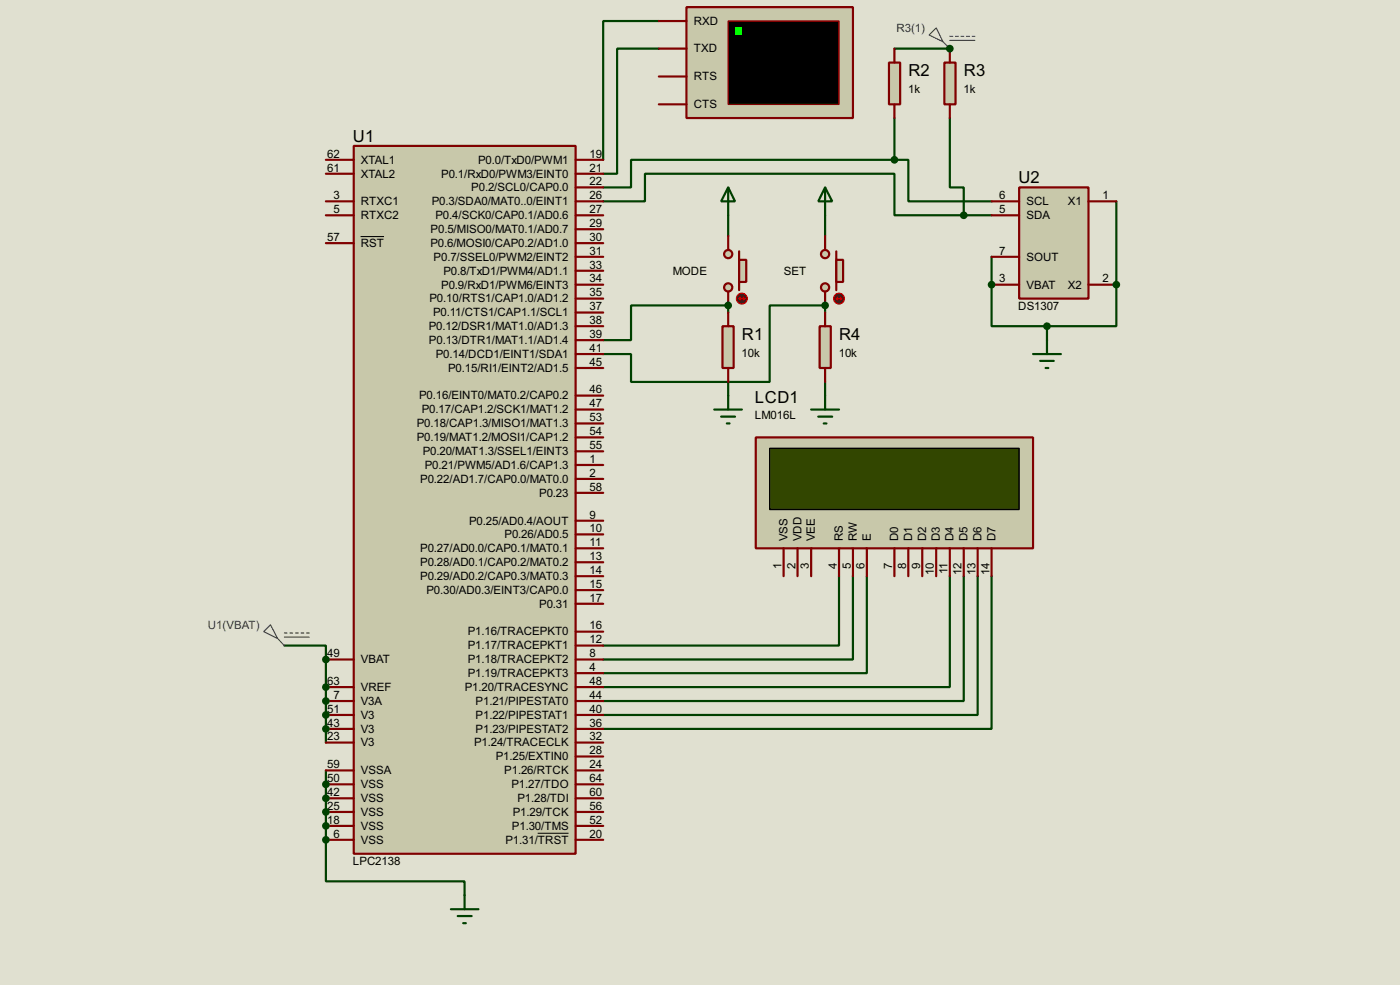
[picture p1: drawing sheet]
<svg xmlns="http://www.w3.org/2000/svg" width="256mm" height="180mm" viewBox="0 0 256 180" stroke-linecap="round" stroke-linejoin="round" font-family="sans-serif">
<path d="M0 0h256.5v180.3h-256.5z" fill="#e0e0d0"/>
<path d="M59.7 153.7v7.6h25.4v2.6" fill="none" stroke="#004000" stroke-width=".4"/>
<circle cx="59.7" cy="153.7" r=".2" fill="#004000"/>
<path d="M59.7 151.2v2.5" fill="none" stroke="#004000" stroke-width=".4"/>
<circle cx="59.7" cy="151.2" r=".2" fill="#004000"/>
<path d="M59.7 148.6v2.6" fill="none" stroke="#004000" stroke-width=".4"/>
<circle cx="59.7" cy="148.6" r=".2" fill="#004000"/>
<path d="M59.7 146.1v2.5" fill="none" stroke="#004000" stroke-width=".4"/>
<circle cx="59.7" cy="146.1" r=".2" fill="#004000"/>
<path d="M59.7 143.6v2.5" fill="none" stroke="#004000" stroke-width=".4"/>
<circle cx="59.7" cy="143.6" r=".2" fill="#004000"/>
<path d="M52.1 118.2h7.6v2.5M59.7 141v2.6" fill="none" stroke="#004000" stroke-width=".4"/>
<circle cx="59.7" cy="120.7" r=".2" fill="#004000"/>
<path d="M59.7 120.7v5.1" fill="none" stroke="#004000" stroke-width=".4"/>
<circle cx="59.7" cy="125.8" r=".2" fill="#004000"/>
<path d="M59.7 125.8v2.5" fill="none" stroke="#004000" stroke-width=".4"/>
<circle cx="59.7" cy="128.3" r=".2" fill="#004000"/>
<path d="M59.7 128.3v2.6" fill="none" stroke="#004000" stroke-width=".4"/>
<circle cx="59.7" cy="130.9" r=".2" fill="#004000"/>
<path d="M59.7 130.9v2.5" fill="none" stroke="#004000" stroke-width=".4"/>
<circle cx="59.7" cy="133.4" r=".2" fill="#004000"/>
<g fill="none" stroke="#004000" stroke-width=".4">
<path d="M120.7 3.9h-10.2v25.4M120.7 8.9h-7.6v22.9h-2.6M163.9 8.9h10.1M133.4 39.4v3.8M133.4 69.9v2.5M153.7 105.5v12.7h-43.2M156.3 105.5v15.2h-45.8M158.8 105.5v17.7h-48.3M174 105.5v20.3h-63.5M176.6 105.5v22.8h-66.1M179.1 105.5v25.4h-68.6M181.7 105.5v27.9h-71.2"/>
<path d="M59.7 133.4v2.5"/>
</g>
<circle cx="174" cy="8.9" r=".2" fill="#004000"/>
<path d="M181.7 47v5.1" fill="none" stroke="#004000" stroke-width=".4"/>
<g fill="#004000">
<circle cx="181.7" cy="52.1" r=".2"/>
<circle cx="204.5" cy="52.1" r=".2"/>
</g>
<path d="M110.5 36.9h7.7v-5.1h45.7v7.6h12.7M151.2 39.4v3.8M163.9 29.3h2.5v7.6h15.3M163.9 29.3h-48.3v5h-5.1M163.9 21.6v7.7M174 21.6v12.7h2.6v5.1M176.6 39.4h5.1M204.5 36.9v22.8h-12.7M133.4 55.9v1.3M181.7 52.1v7.6h10.1M191.8 59.7v2.6M151.2 69.9v2.5" fill="none" stroke="#004000" stroke-width=".4"/>
<circle cx="133.4" cy="55.9" r=".2" fill="#004000"/>
<path d="M133.4 55.9h-17.8v6.4h-5.1M151.2 55.9v1.3" fill="none" stroke="#004000" stroke-width=".4"/>
<circle cx="151.2" cy="55.9" r=".2" fill="#004000"/>
<path d="M151.2 55.9h-10.2v14h-25.4v-5.1h-5.1" fill="none" stroke="#004000" stroke-width=".4"/>
<g fill="#004000">
<circle cx="191.8" cy="59.7" r=".2"/>
<circle cx="174" cy="8.9" r=".2"/>
</g>
<path d="M64.8 26.7h40.7v129.6h-40.7z" fill="#c8c8aa" stroke="#800000" stroke-width=".4"/>
<g fill="none" stroke="#800000" stroke-width=".4">
<path d="M59.7 29.3h5.1M59.7 31.8h5.1M59.7 36.9h5.1M59.7 39.4h5.1M105.5 29.3h5M105.5 31.8h5M105.5 34.3h5M105.5 36.9h5M105.5 39.4h5M59.7 44.5h5.1M105.5 42h5M105.5 44.5h5"/>
<path d="M105.5 47h5M105.5 49.6h5M105.5 52.1h5M105.5 54.7h5M105.5 57.2h5M105.5 59.7h5M105.5 62.3h5M105.5 64.8h5M105.5 67.4h5M105.5 72.4h5M105.5 75h5M105.5 77.5h5"/>
<path d="M105.5 80.1h5M105.5 82.6h5M105.5 85.1h5M105.5 87.7h5M105.5 90.2h5M105.5 95.3h5M105.5 97.8h5M105.5 100.4h5M105.5 102.9h5M105.5 105.5h5M105.5 108h5M105.5 115.6h5"/>
<path d="M105.5 118.2h5M105.5 110.5h5M59.7 135.9h5.1M59.7 125.8h5.1M59.7 120.7h5.1M59.7 128.3h5.1M59.7 130.9h5.1M59.7 133.4h5.1M105.5 135.9h5M105.5 125.8h5M105.5 120.7h5M105.5 123.2h5"/>
<path d="M105.5 128.3h5M105.5 130.9h5M105.5 133.4h5M105.5 138.5h5M59.7 153.7h5.1M59.7 141h5.1M59.7 143.6h5.1M59.7 146.1h5.1M59.7 148.6h5.1M59.7 151.2h5.1M105.5 153.7h5M105.5 141h5"/>
<path d="M105.5 143.6h5M105.5 146.1h5M105.5 148.6h5M105.5 151.2h5"/>
</g>
<path d="M66.1 43.3h4.3M98.5 152.5h5.7" fill="none" stroke="#000" stroke-width=".18"/>
<path d="M82.6 166.4h5.1M83.9 167.7h2.5M84.9 169h.5M85.1 163.9v2.5" fill="none" stroke="#004000" stroke-width=".4"/>
<g fill="#004000" stroke="#004000" stroke-width=".4">
<circle cx="59.7" cy="153.7" r=".5"/>
<circle cx="59.7" cy="151.2" r=".5"/>
<circle cx="59.7" cy="148.6" r=".5"/>
<circle cx="59.7" cy="146.1" r=".5"/>
<circle cx="59.7" cy="143.6" r=".5"/>
<circle cx="59.7" cy="120.7" r=".5"/>
<circle cx="59.7" cy="125.8" r=".5"/>
<circle cx="59.7" cy="128.3" r=".5"/>
<circle cx="59.7" cy="130.9" r=".5"/>
<circle cx="59.7" cy="133.4" r=".5"/>
</g>
<path d="M48.3 115.6l1.3-1.2 1.3 2.5zM50.9 116.9l1.2 1.3M52.1 115.9h.5M52.1 116.6h4.6M53.1 115.9h.5M54.2 115.9h.5M55.2 115.9h.5M56.2 115.9h.5" fill="none" stroke="#0000c0" stroke-width=".2"/>
<path d="M138.5 80.1h50.8v20.3h-50.8z" fill="#c8c8aa" stroke="#800000" stroke-width=".4"/>
<path d="M141 82.1h45.7v11.2h-45.7z" fill="#324600" stroke="#000" stroke-width=".25"/>
<g fill="none" stroke="#800000" stroke-width=".4">
<path d="M143.6 100.4v5.1M146.1 100.4v5.1M148.6 100.4v5.1M153.7 100.4v5.1M156.3 100.4v5.1M158.8 100.4v5.1M163.9 100.4v5.1M166.4 100.4v5.1M169 100.4v5.1M171.5 100.4v5.1M174 100.4v5.1M176.6 100.4v5.1"/>
<path d="M179.1 100.4v5.1M181.7 100.4v5.1"/>
</g>
<path d="M125.8 1.3h30.5v20.3h-30.5z" fill="#c8c8aa" stroke="#800000" stroke-width=".4"/>
<path d="M133.4 3.9h20.3v15.2h-20.3z" fill="#000" stroke="#800000" stroke-width=".25"/>
<path d="M134.7 5.1h1.2v1.3h-1.2z" fill="#0f0"/>
<path d="M120.7 3.9h5.1M120.7 14h5.1M120.7 8.9h5.1M120.7 19.1h5.1" fill="none" stroke="#800000" stroke-width=".4"/>
<g fill="#c8c8aa" stroke="#800000" stroke-width=".4">
<circle cx="133.4" cy="52.6" r=".75"/>
<circle cx="133.4" cy="46.5" r=".75"/>
</g>
<path d="M135.4 46v7.1" fill="none" stroke="#800000" stroke-width=".4"/>
<path d="M135.4 47.6h1.3v4h-1.3z" fill="#c8c8aa" stroke="#800000" stroke-width=".4"/>
<path d="M133.4 43.2v2.6M133.4 53.4v2.5" fill="none" stroke="#800000" stroke-width=".4"/>
<circle cx="135.9" cy="54.7" r="1" fill="#400000" stroke="#f00" stroke-width=".2"/>
<path d="M135.4 54.7h1.1M135.4 54.7l.3 .2M135.7 54.4l-.3 .3M136.2 54.4l.3 .3M136.5 54.7l-.3 .2" fill="none" stroke="#f00" stroke-width=".2"/>
<path d="M132.4 59.7h2v7.7h-2z" fill="#c8c8aa" stroke="#800000" stroke-width=".4"/>
<path d="M133.4 57.2v2.5M133.4 67.4v2.5" fill="none" stroke="#800000" stroke-width=".4"/>
<path d="M133.4 34.3l1.3 2.6h-2.6zM133.4 34.3v5.1M130.9 75h5M132.1 76.3h2.6M133.2 77.5h.5M133.4 72.4v2.6" fill="none" stroke="#004000" stroke-width=".4"/>
<path d="M186.7 34.3h12.7v20.4h-12.7z" fill="#c8c8aa" stroke="#800000" stroke-width=".4"/>
<path d="M181.7 36.9h5M181.7 39.4h5M199.4 36.9h5.1M181.7 52.1h5M181.7 47h5M199.4 52.1h5.1" fill="none" stroke="#800000" stroke-width=".4"/>
<path d="M162.9 11.5h2v7.6h-2z" fill="#c8c8aa" stroke="#800000" stroke-width=".4"/>
<path d="M163.9 8.9v2.6M163.9 19.1v2.5" fill="none" stroke="#800000" stroke-width=".4"/>
<path d="M170.2 6.4l1.3-1.3 1.3 2.6zM172.8 7.7l1.2 1.2M174 6.7h.6M174 7.4h4.6M175.1 6.7h.5M176.1 6.7h.5M177.1 6.7h.5M178.1 6.7h.5" fill="none" stroke="#0000c0" stroke-width=".2"/>
<path d="M173 11.5h2.1v7.6h-2.1z" fill="#c8c8aa" stroke="#800000" stroke-width=".4"/>
<path d="M174 8.9v2.6M174 19.1v2.5" fill="none" stroke="#800000" stroke-width=".4"/>
<g fill="#004000" stroke="#004000" stroke-width=".4">
<circle cx="181.6" cy="52.1" r=".5"/>
<circle cx="204.5" cy="52.1" r=".5"/>
<circle cx="163.8" cy="29.3" r=".5"/>
<circle cx="176.5" cy="39.4" r=".5"/>
</g>
<path d="M189.3 64.8h5.1M190.6 66.1h2.5M191.6 67.4h.5M191.8 62.3v2.5" fill="none" stroke="#004000" stroke-width=".4"/>
<g fill="#c8c8aa" stroke="#800000" stroke-width=".4">
<circle cx="151.1" cy="52.6" r=".75"/>
<circle cx="151.1" cy="46.5" r=".75"/>
</g>
<path d="M153.2 46v7.1" fill="none" stroke="#800000" stroke-width=".4"/>
<path d="M153.2 47.6h1.3v4h-1.3z" fill="#c8c8aa" stroke="#800000" stroke-width=".4"/>
<path d="M151.2 43.2v2.6M151.2 53.4v2.5" fill="none" stroke="#800000" stroke-width=".4"/>
<circle cx="153.7" cy="54.7" r="1" fill="#400000" stroke="#f00" stroke-width=".2"/>
<path d="M153.2 54.7h1M153.2 54.7l.3 .2M153.5 54.4l-.3 .3M154 54.4l.2 .3M154.2 54.7l-.2 .2" fill="none" stroke="#f00" stroke-width=".2"/>
<path d="M150.2 59.7h2v7.7h-2z" fill="#c8c8aa" stroke="#800000" stroke-width=".4"/>
<path d="M151.2 57.2v2.5M151.2 67.4v2.5" fill="none" stroke="#800000" stroke-width=".4"/>
<path d="M151.2 34.3l1.3 2.6h-2.6zM151.2 34.3v5.1M148.6 75h5.1M149.9 76.3h2.6M150.9 77.5h.5M151.2 72.4v2.6" fill="none" stroke="#004000" stroke-width=".4"/>
<g fill="#004000" stroke="#004000" stroke-width=".4">
<circle cx="133.4" cy="55.9" r=".5"/>
<circle cx="151.1" cy="55.9" r=".5"/>
<circle cx="191.8" cy="59.7" r=".5"/>
<circle cx="174" cy="8.9" r=".5"/>
</g>
<g font-size="3.4">
<text x="166.4" y="14">R2</text>
<text x="176.6" y="14">R3</text>
<text x="64.7" y="25.9">U1</text>
<text x="186.6" y="33.5">U2</text>
<text x="135.9" y="62.3">R1</text>
<text x="153.7" y="62.3">R4</text>
<text x="138.3" y="73.7">LCD1</text>
</g>
<g font-size="2.4">
<text x="127.1" y="4.6">RXD</text>
<text x="127.1" y="9.6">TXD</text>
<text x="127.1" y="14.7">RTS</text>
<text x="166.4" y="16.9">1k</text>
<text x="176.5" y="16.9">1k</text>
<text x="127.1" y="19.8">CTS</text>
<text x="60" y="28.9">62</text>
<text x="66.1" y="30">XTAL1</text>
<text x="87.6" y="30">P0.0/TxD0/PWM1</text>
<text x="108" y="28.9">19</text>
<text x="60" y="31.4">61</text>
<text x="66.1" y="32.5">XTAL2</text>
<text x="80.8" y="32.5">P0.1/RxD0/PWM3/EINT0</text>
<text x="86.3" y="35">P0.2/SCL0/CAP0.0</text>
<text x="108" y="31.4">21</text>
<text x="108" y="33.9">22</text>
<text x="61.1" y="36.5">3</text>
<text x="61.1" y="39">5</text>
<text x="66.1" y="37.6">RTXC1</text>
<text x="66.1" y="40.1">RTXC2</text>
<text x="79.1" y="37.6">P0.3/SDA0/MAT0..0/EINT1</text>
<text x="79.8" y="40.1">P0.4/SCK0/CAP0.1/AD0.6</text>
<text x="108" y="36.5">26</text>
<text x="108" y="39">27</text>
<text x="108" y="41.6">29</text>
<text x="183.1" y="36.5">6</text>
<text x="183.1" y="39">5</text>
<text x="188" y="37.6">SCL</text>
<text x="188" y="40.1">SDA</text>
<text x="195.6" y="37.6">X1</text>
<text x="202" y="36.5">1</text>
<text x="60" y="44.1">57</text>
<text x="66.1" y="45.2">RST</text>
<text x="78.8" y="45.2">P0.6/MOSI0/CAP0.2/AD1.0</text>
<text x="78.9" y="42.7">P0.5/MISO0/MAT0.1/AD0.7</text>
<text x="79.4" y="47.7">P0.7/SSEL0/PWM2/EINT2</text>
<text x="108" y="44.1">30</text>
<text x="108" y="46.6">31</text>
<text x="183.1" y="46.6">7</text>
<text x="188" y="47.7">SOUT</text>
<text x="80.8" y="52.8">P0.9/RxD1/PWM6/EINT3</text>
<text x="81.2" y="50.3">P0.8/TxD1/PWM4/AD1.1</text>
<text x="108" y="49.2">33</text>
<text x="108" y="51.7">34</text>
<text x="123.2" y="50.3">MODE</text>
<text x="143.6" y="50.3">SET</text>
<text x="183.1" y="51.7">3</text>
<text x="188" y="52.8">VBAT</text>
<text x="195.6" y="52.8">X2</text>
<text x="202" y="51.7">2</text>
<text x="78.7" y="55.4">P0.10/RTS1/CAP1.0/AD1.2</text>
<text x="79.3" y="57.9">P0.11/CTS1/CAP1.1/SCL1</text>
<text x="108" y="54.3">35</text>
<text x="108" y="56.8">37</text>
<text x="108" y="59.3">38</text>
<text x="186.5" y="56.8">DS1307</text>
<text x="78.5" y="60.4">P0.12/DSR1/MAT1.0/AD1.3</text>
<text x="78.6" y="63">P0.13/DTR1/MAT1.1/AD1.4</text>
<text x="79.8" y="65.5">P0.14/DCD1/EINT1/SDA1</text>
<text x="108" y="61.9">39</text>
<text x="108" y="64.4">41</text>
<text x="135.9" y="65.3">10k</text>
<text x="153.7" y="65.3">10k</text>
<text x="82.1" y="68.1">P0.15/RI1/EINT2/AD1.5</text>
<text x="108" y="67">45</text>
<text x="108" y="72">46</text>
<text x="76.8" y="73.1">P0.16/EINT0/MAT0.2/CAP0.2</text>
<text x="77.3" y="75.7">P0.17/CAP1.2/SCK1/MAT1.2</text>
<text x="108" y="74.6">47</text>
<text x="108" y="77.1">53</text>
<text x="138.3" y="76.7">LM016L</text>
<text x="76.3" y="78.2">P0.18/CAP1.3/MISO1/MAT1.3</text>
<text x="76.3" y="80.8">P0.19/MAT1.2/MOSI1/CAP1.2</text>
<text x="77.4" y="83.3">P0.20/MAT1.3/SSEL1/EINT3</text>
<text x="108" y="79.7">54</text>
<text x="108" y="82.2">55</text>
<text x="77" y="88.4">P0.22/AD1.7/CAP0.0/MAT0.0</text>
<text x="77.8" y="85.8">P0.21/PWM5/AD1.6/CAP1.3</text>
<text x="108" y="84.7">1</text>
<text x="108" y="87.3">2</text>
<text x="108" y="89.8">58</text>
<text x="98.8" y="90.9">P0.23</text>
<text x="108" y="94.9">9</text>
<text x="77" y="101.1">P0.27/AD0.0/CAP0.1/MAT0.1</text>
<text x="85.9" y="96">P0.25/AD0.4/AOUT</text>
<text x="92.4" y="98.5">P0.26/AD0.5</text>
<text x="108" y="100">11</text>
<text x="108" y="97.4">10</text>
<text x="144.3" y="99.1" transform="rotate(-90 144.3 99.1)">VSS</text>
<text x="146.8" y="99.1" transform="rotate(-90 146.8 99.1)">VDD</text>
<text x="149.3" y="99.1" transform="rotate(-90 149.3 99.1)">VEE</text>
<text x="154.4" y="99.1" transform="rotate(-90 154.4 99.1)">RS</text>
<text x="157" y="99.1" transform="rotate(-90 157 99.1)">RW</text>
<text x="159.5" y="99.1" transform="rotate(-90 159.5 99.1)">E</text>
<text x="164.6" y="99.1" transform="rotate(-90 164.6 99.1)">D0</text>
<text x="167.1" y="99.1" transform="rotate(-90 167.1 99.1)">D1</text>
<text x="169.7" y="99.1" transform="rotate(-90 169.7 99.1)">D2</text>
<text x="172.2" y="99.1" transform="rotate(-90 172.2 99.1)">D3</text>
<text x="174.7" y="99.1" transform="rotate(-90 174.7 99.1)">D4</text>
<text x="177.3" y="99.1" transform="rotate(-90 177.3 99.1)">D5</text>
<text x="179.8" y="99.1" transform="rotate(-90 179.8 99.1)">D6</text>
<text x="182.4" y="99.1" transform="rotate(-90 182.4 99.1)">D7</text>
<text x="77" y="103.6">P0.28/AD0.1/CAP0.2/MAT0.2</text>
<text x="77" y="106.2">P0.29/AD0.2/CAP0.3/MAT0.3</text>
<text x="108" y="102.5">13</text>
<text x="108" y="105.1">14</text>
<text x="108" y="107.6">15</text>
<text x="143.2" y="104.1" transform="rotate(-90 143.2 104.1)">1</text>
<text x="145.7" y="104.1" transform="rotate(-90 145.7 104.1)">2</text>
<text x="148.2" y="104.1" transform="rotate(-90 148.2 104.1)">3</text>
<text x="153.3" y="104.1" transform="rotate(-90 153.3 104.1)">4</text>
<text x="155.9" y="104.1" transform="rotate(-90 155.9 104.1)">5</text>
<text x="158.4" y="104.1" transform="rotate(-90 158.4 104.1)">6</text>
<text x="163.5" y="104.1" transform="rotate(-90 163.5 104.1)">7</text>
<text x="166" y="104.1" transform="rotate(-90 166 104.1)">8</text>
<text x="168.6" y="104.1" transform="rotate(-90 168.6 104.1)">9</text>
<text x="171.1" y="105.2" transform="rotate(-90 171.1 105.2)">10</text>
<text x="173.6" y="105.1" transform="rotate(-90 173.6 105.1)">11</text>
<text x="176.2" y="105.2" transform="rotate(-90 176.2 105.2)">12</text>
<text x="178.7" y="105.2" transform="rotate(-90 178.7 105.2)">13</text>
<text x="181.3" y="105.2" transform="rotate(-90 181.3 105.2)">14</text>
<text x="78.1" y="108.7">P0.30/AD0.3/EINT3/CAP0.0</text>
<text x="98.8" y="111.2">P0.31</text>
<text x="108" y="110.1">17</text>
<text x="85.7" y="116.3">P1.16/TRACEPKT0</text>
<text x="85.7" y="118.9">P1.17/TRACEPKT1</text>
<text x="108" y="115.2">16</text>
<text x="108" y="117.8">12</text>
<text x="60" y="125.4">63</text>
<text x="60" y="120.3">49</text>
<text x="66.1" y="121.4">VBAT</text>
<text x="85.7" y="121.4">P1.18/TRACEPKT2</text>
<text x="85.7" y="123.9">P1.19/TRACEPKT3</text>
<text x="108" y="120.3">8</text>
<text x="108" y="122.8">4</text>
<text x="108" y="125.4">48</text>
<text x="60" y="130.5">51</text>
<text x="61.1" y="127.9">7</text>
<text x="66.1" y="126.5">VREF</text>
<text x="66.1" y="131.6">V3</text>
<text x="66.1" y="129">V3A</text>
<text x="85.1" y="126.5">P1.20/TRACESYNC</text>
<text x="87.1" y="129">P1.21/PIPESTAT0</text>
<text x="87.1" y="131.6">P1.22/PIPESTAT1</text>
<text x="108" y="127.9">44</text>
<text x="108" y="130.5">40</text>
<text x="60" y="135.5">23</text>
<text x="60" y="133">43</text>
<text x="66.1" y="136.6">V3</text>
<text x="66.1" y="134.1">V3</text>
<text x="86.8" y="136.6">P1.24/TRACECLK</text>
<text x="87.1" y="134.1">P1.23/PIPESTAT2</text>
<text x="108" y="133">36</text>
<text x="108" y="135.5">32</text>
<text x="60" y="140.6">59</text>
<text x="60" y="143.2">50</text>
<text x="66.1" y="141.7">VSSA</text>
<text x="90.8" y="139.2">P1.25/EXTIN0</text>
<text x="92.4" y="141.7">P1.26/RTCK</text>
<text x="108" y="138.1">28</text>
<text x="108" y="140.6">24</text>
<text x="108" y="143.2">64</text>
<text x="60" y="148.2">25</text>
<text x="60" y="145.7">42</text>
<text x="66.1" y="149.3">VSS</text>
<text x="66.1" y="146.8">VSS</text>
<text x="66.1" y="144.3">VSS</text>
<text x="93.7" y="144.3">P1.27/TDO</text>
<text x="93.9" y="149.3">P1.29/TCK</text>
<text x="94.8" y="146.8">P1.28/TDI</text>
<text x="108" y="145.7">60</text>
<text x="108" y="148.2">56</text>
<text x="60" y="150.8">18</text>
<text x="61.1" y="153.3">6</text>
<text x="66.1" y="154.4">VSS</text>
<text x="66.1" y="151.9">VSS</text>
<text x="92.6" y="154.4">P1.31/TRST</text>
<text x="93.8" y="151.9">P1.30/TMS</text>
<text x="108" y="150.8">52</text>
<text x="108" y="153.3">20</text>
<text x="64.6" y="158.4">LPC2138</text>
</g>
<g font-size="2.4" fill="#0000c0">
<text x="164.2" y="5.8">R3(1)</text>
<text x="38.1" y="115.1">U1(VBAT)</text>
</g>
</svg>
